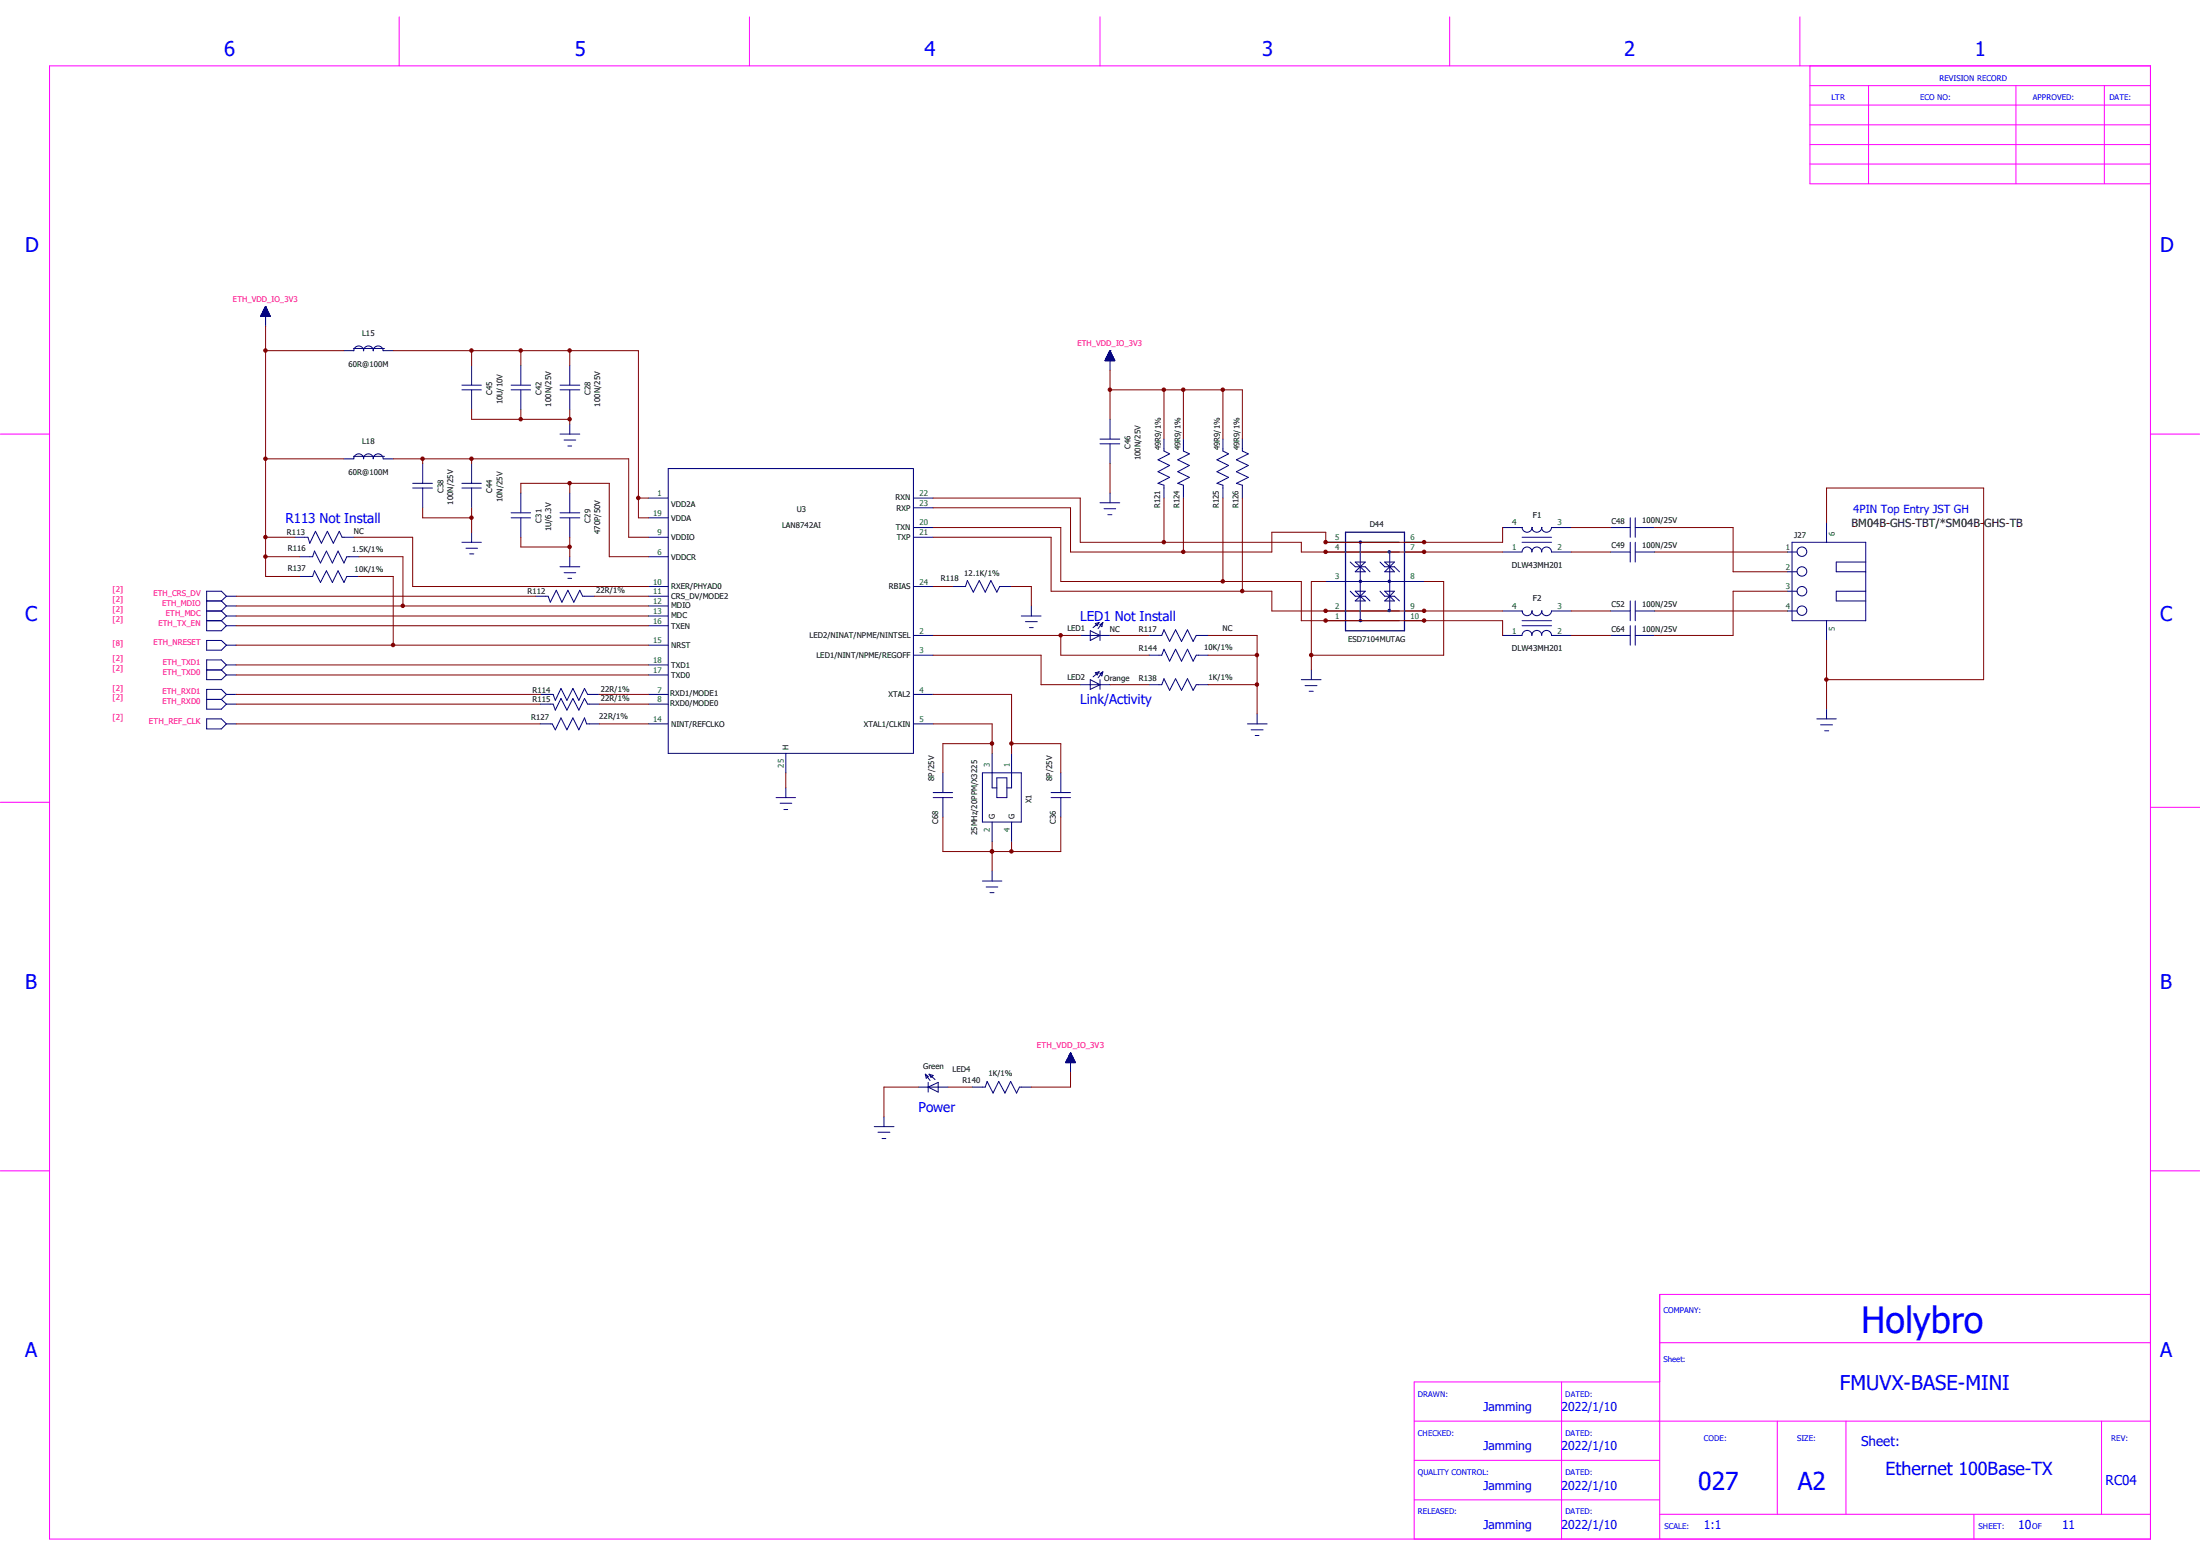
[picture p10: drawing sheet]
<svg xmlns="http://www.w3.org/2000/svg" width="297mm" height="210mm" viewBox="0 0 297 210" stroke-linecap="round" stroke-linejoin="round" font-family="sans-serif">
<g fill="none" stroke="#000080" stroke-width=".14">
<path d="M35.2 42.7h1.3M35.3 42.6h1.1M35.3 42.5h1.1v.2M35.3 42.4v.3M35.3 42.4h1.1M35.4 42.3h.9v.4M35.4 42.2h.9M35.4 42.2v.5M35.5 42.2h.7M35.5 42.1h.7v.6M35.5 42.1v.6M35.5 42.1h.7"/>
<path d="M35.5 42h.7M35.5 42v.7M35.6 42h.6v.7M35.6 42h.5M35.6 41.8h.5v.9M35.6 41.8h.4M35.6 41.7v1M35.7 41.7h.3v1M35.7 41.6v1.1M35.7 41.7h.3M35.7 41.6h.2M35.7 41.5v1.2"/>
<path d="M35.8 41.6h.1M35.8 41.5h.1v1.2M35.8 41.4v1.3M35.8 41.4h.1M35.9 41.4h.1M35.9 41.4v2.6M35.9 41.4l-.7 1.3h1.3M35.9 41.4l.6 1.3M35.9 41.6v1.1M36.1 41.9h-.5v.8M36.1 41.9v.8M36.3 42.3h-.9v.4"/>
<path d="M36.3 42.2v.5M36.4 42.5h-1.1v.2M36.4 42.5v.2M36.4 42.6h-1.2v.1M36.5 42.6v.1M46.4 47.3h1.4M47.7 47h4.2M49.1 47.3a.68 .68 0 0 0-.7-.6 .68 .68 0 0 0-.6 .6M50.4 47.3a.68 .68 0 0 0-.7-.6 .68 .68 0 0 0-.6 .6M53.1 47.3h-1.4a.68 .68 0 0 0-.6-.6 .68 .68 0 0 0-.7 .6M62.4 52.6h2.6M62.4 52h2.6"/>
<path d="M63.7 49.3v2.7M63.7 52.6v2.7M69 52.6h2.6M69 52h2.6M70.3 49.3v2.7M70.3 52.6v2.7M75.6 52.6h2.7M75.6 52h2.7M75.6 58.6h2.7M76.2 59.4h1.5M76.9 49.3v2.7M76.9 52.6v2.7"/>
<path d="M76.9 57.3v1.3M148.5 59.9h2.7M148.5 59.3h2.7M149.2 48.7v-.1h1.3v.1M149.2 48.6h1.3M149.3 48.5h1.1v.2M149.3 48.4h1.1v.3M149.3 48.3v.4M149.4 48.3h1M149.4 48.3h.9v.4M149.4 48.3v.4M149.4 48.2h.9"/>
<path d="M149.4 48.7v-.5h.9v.5M149.4 48.1h.8M149.5 48.1h.7v.6M149.5 48h.7v.7M149.6 47.9h.5v.8M149.6 47.8v.9M149.6 47.8h.5M149.6 47.8h.4v.9M149.7 47.7h.3v1M149.7 47.6v1.1M149.7 47.6h.3M149.7 47.5h.2v1.2"/>
<path d="M149.7 47.5v1.2M149.8 47.5h.1M149.8 47.5h.1v1.2M149.8 47.4v1.3M149.8 47.4h.1M149.9 47.3h.1M149.9 47.3v2.7M149.9 56.6v2.7M149.9 59.9v2.7M149.9 47.3l-.7 1.4h1.3M149.9 47.3l.6 1.4M150 47.7h-.4v1"/>
<path d="M150.1 47.9h-.6v.8M150.2 48h-.7v.7M150.4 48.5h-1.1v.2M157.1 59.3v1.6l.8 .4-1.6 .8 1.6 .7-1.6 .9 1.6 .7-1.6 .8 .8 .3v1.7M159.8 59.3v1.6l.8 .4-1.6 .8 1.6 .7-1.6 .9 1.6 .7-1.6 .8 .8 .3v1.7M165.1 59.3v1.6l.8 .4-1.6 .8 1.6 .7-1.6 .9 1.6 .7-1.6 .8 .8 .3v1.7M167.7 59.3v1.6l.8 .4-1.6 .8 1.6 .7-1.6 .9 1.6 .7-1.6 .8 .8 .3v1.7M39.8 72.5h1.8l.2 .8 .8-1.6 .8 1.6 .8-1.6 .8 1.6 .8-1.6 .4 .8h1.6M40.5 75.1h1.7l.3-.7 .8 1.6 .8-1.6 .8 1.6 .7-1.6 .8 1.6 .4-.9h1.6M40.5 77.8h1.7l.3-.8 .8 1.6 .8-1.6 .8 1.6 .7-1.6 .8 1.6 .4-.8h1.6M46.4 61.9h1.4M47.7 61.6h4.2"/>
<path d="M47.8 61.9a.66 .66 0 0 1 .6-.6 .66 .66 0 0 1 .7 .6M49.1 61.9a.66 .66 0 0 1 .6-.6 .66 .66 0 0 1 .7 .6M50.4 61.9a.68 .68 0 0 1 .7-.6 .68 .68 0 0 1 .6 .6h1.4M55.7 65.9h2.7M55.7 65.2h2.7M57.1 62.6v2.6M57.1 65.9v2.6M62.4 73.2h2.6M62.4 65.9h2.6M62.4 65.2h2.6M62.9 74h1.6M63.4 74.8h.6"/>
<path d="M63.7 62.6v2.6M63.7 65.9v2.6M63.7 71.8v1.4M69 69.9h2.6M69 69.2h2.6M70.3 66.5v2.7M70.3 69.9v2.6M75.6 69.9h2.7M75.6 69.2h2.7M75.6 76.5h2.7M76.2 77.3h1.5M76.7 60.2h.5"/>
<path d="M76.7 78.1h.5M76.9 66.5v2.7M76.9 69.9v2.6M76.9 75.1v1.4M87.5 69.9h2.7M87.5 72.5h2.7M87.5 75.1h2.7M87.5 79.2h2.7M87.5 67.2h2.7M90.2 63.2h33.1v38.5h-33.1zM123.3 72.5h2.7M123.3 79.2h2.7"/>
<path d="M123.3 71.2h2.7M123.3 67.2h2.7M123.3 68.5h2.7M128.6 79.2h1.7l.3-.8 .8 1.5 .8-1.5 .8 1.5 .8-1.5 .8 1.5 .4-.7h1.6M148.5 67.9h2.7M149.1 68.7h1.5M149.6 69.5h.5M149.9 66.5v1.4M179 73.2h9.9M179 74.5h9.9M179 78.5h13.3M182.3 79.8l.7 .7h1.3l.7 .6"/>
<path d="M182.3 75.9l.7 .6h1.3l.7 .7M183 75.9h1.3l-.7 .6zM183 77.2l.6-.7 .7 .7zM183 79.8h1.3l-.7 .7zM183.6 73.2v10.6M186.3 79.8l.6 .7h1.4l.6 .6M186.3 75.9l.6 .6h1.4l.6 .7M186.9 75.9l1.4 1.3h-1.4l1.4-1.3zM186.9 79.8h1.4l-1.4 1.3h1.4zM187.6 74.5v8M189.6 73.2h2.7M189.6 74.5h2.7"/>
<path d="M202.9 74.5h2.6M202.9 71.2h2.6M205.5 74.5a.66 .66 0 0 1 .7-.7 .66 .66 0 0 1 .6 .7M205.5 73.2h4M205.5 72.5h4M206.8 74.5a.68 .68 0 0 1 .7-.7 .68 .68 0 0 1 .7 .7M206.8 71.2a.68 .68 0 0 1-.6 .6 .68 .68 0 0 1-.7-.6M208.1 74.5a.68 .68 0 0 1 .7-.7 .68 .68 0 0 1 .7 .7h2.6M208.2 71.2a.68 .68 0 0 1-.7 .6 .68 .68 0 0 1-.7-.6h.1M209.5 71.2h2.6M209.5 71.2a.68 .68 0 0 1-.7 .6 .68 .68 0 0 1-.7-.6h.1M217.4 74.5h2.7"/>
<path d="M217.4 71.2h2.7M220.1 69.9v2.6M220.1 73.2v2.7M220.8 74.5h2.6M220.8 71.2h2.6M220.8 69.9v2.6M220.8 73.2v2.7M241.3 77.2h1.3M241.3 79.8h1.3M241.3 74.5h1.3M241.9 73.2h10v10.6h-10zM246.6 70.5v2.7"/>
<path d="M251.9 75.9h-4v1.3h4M251.9 79.8h-4v1.3h4M27.9 83.8h2M27.9 81.1h2M27.9 82.5h2M27.9 97h2l.7 .7-.7 .7h-2zM27.9 86.4h2l.7 .7-.7 .7h-2zM27.9 90.4h2M27.9 94.4h2M29.9 83.8l.7 .7M29.9 90.4l.7 .7M29.9 94.4l.7 .6"/>
<path d="M29.9 81.1l.7 .7M29.9 82.5l.7 .6M30.6 80.5l-.7-.7h-2v5.3h2l.7-.6M30.6 80.5h1.3M30.6 93.7h1.3M30.6 95h1.3M30.6 84.5h1.3M30.6 97.7h1.3M30.6 81.8h1.3M30.6 83.1h1.3M30.6 87.1h1.3M30.6 91.1h1.3"/>
<path d="M30.6 89.7h1.3M30.6 89.7l-.7-.6h-2v2.6h2l.7-.6M30.6 93.7l-.7-.7h-2v2.7h2l.7-.7M30.6 89.7l-.7 .7M30.6 80.5l-.7 .6M30.6 93.7l-.7 .7M30.6 81.8l-.7 .7M30.6 83.1l-.7 .7M72.3 80.5h1.7l.3 .8 .8-1.6 .8 1.6 .8-1.6 .8 1.6 .8-1.6 .4 .8h1.5M72.9 93.7h1.8l.3 .8 .7-1.6 .8 1.6 .8-1.6 .8 1.6 .8-1.6 .4 .8h1.6M72.9 95h1.8l.3 .8 .7-1.5 .8 1.5 .8-1.5 .8 1.5 .8-1.5 .4 .7h1.6M72.9 97.7h1.6l.5 .8 .7-1.6 .8 1.6 .8-1.6 .8 1.6 .8-1.6 .3 .8h1.7"/>
<path d="M87.5 80.5h2.7M87.5 93.7h2.7M87.5 95h2.7M87.5 84.5h2.7M87.5 97.7h2.7M87.5 81.8h2.7M87.5 83.1h2.7M87.5 87.1h2.7M87.5 91.1h2.7M87.5 89.7h2.7M123.3 93.7h2.7M123.3 85.8h2.7"/>
<path d="M123.3 97.7h2.7M123.3 88.4h2.7M137.9 83.1h2.6M138.4 83.9h1.6M139 84.7h.5M139.2 81.8v1.3M145.8 85.8h4.1M145.8 92.4h4.1M147.2 85.1l1.3 .7-1.3 .6zM147.2 91.7l1.3 .7-1.3 .6zM147.9 84.2l.5-.2-.3 .5zM147.9 90.8l.5-.1-.3 .4z"/>
<path d="M148.4 84l-.8 .7M148.4 90.7l-.8 .7M148.5 85.1v1.3M148.5 91.7v1.3M148.5 84.3l.4-.3-.1 .6zM148.5 90.9l.4-.2-.1 .5zM148.9 84l-.6 .8M148.9 90.7l-.6 .8M155.2 85.8h1.6l.3-.8 .8 1.6 .8-1.6 .8 1.6 .8-1.6 .8 1.6 .4-.8h1.6M155.2 92.4h1.6l.3-.8 .8 1.6 .8-1.6 .8 1.6 .8-1.6 .8 1.6 .4-.8h1.6M155.2 88.4h1.6l.3-.8 .8 1.6 .8-1.6 .8 1.6 .8-1.6 .8 1.6 .4-.8h1.6M168.4 97.7h2.7"/>
<path d="M168.9 98.5h1.6M169.5 99.3h.5M169.7 96.4v1.3M175.7 91.7h2.7M176.2 92.5h1.6M176.7 93.3h.6M177 90.4v1.3M179 83.8h9.9M179 82.5h9.9M183 81.1l.6-.6 .7 .6zM189.6 83.8h2.7M189.6 82.5h2.7"/>
<path d="M202.9 82.5h2.6M202.9 85.8h2.6M205.5 85.7a.66 .66 0 0 1 .7-.6 .66 .66 0 0 1 .6 .7M205.5 83.8h4M205.5 84.5h4M206.8 85.7a.68 .68 0 0 1 .7-.6 .68 .68 0 0 1 .7 .7M206.8 82.4a.68 .68 0 0 1-.6 .7 .68 .68 0 0 1-.7-.7v.1M208.1 85.7a.68 .68 0 0 1 .7-.6 .68 .68 0 0 1 .7 .7h2.6M208.2 82.4a.68 .68 0 0 1-.7 .7 .68 .68 0 0 1-.7-.7l.1 .1M212.1 82.5l-2.6-.1a.68 .68 0 0 1-.7 .7 .68 .68 0 0 1-.7-.7l.1 .1M217.4 82.5h2.7M217.4 85.8h2.7"/>
<path d="M220.1 81.1v2.7M220.1 84.5v2.6M220.8 82.5h2.6M220.8 85.8h2.6M220.8 81.1v2.7M220.8 84.5v2.6M241.3 82.5h1.3M245.3 97h2.6M245.8 97.8h1.6M246.3 98.6h.6M246.6 83.8v2.6M246.6 95.7v1.3"/>
<path d="M104.8 107.7h2.6M105.3 108.4h1.6M105.8 109.3h.5M106.1 101.7v2.6M106.1 106.3v1.4M126 107.7h2.6M126 107h2.6M127.3 104.3v2.7M127.3 107.7v2.6M132.6 104.3h5.3v6.7h-5.3zM132.6 118.9h2.7M133.1 119.7h1.6"/>
<path d="M133.9 101.7v4.6h.7M133.9 111v2.6M133.9 117.6v1.3M134.6 105h1.3v2.7h-1.3zM136.6 101.7v4.6h-.7M136.6 111v2.6M141.9 107.7h2.6M141.9 107h2.6M143.2 104.3v2.7M143.2 107.7v2.6M133.6 120.5h.6M118 152.1h2.7"/>
<path d="M118.5 152.8h1.6M119.1 153.7h.5M119.3 150.7v1.4M124 146.7h4M124.9 145l.7 .8M124.9 145l.4 .3-.2 .2zM125.3 146.7l1.4-.6v1.3zM125.3 146.1v1.3M125.4 145l.8 .7M125.4 145l.6 .2-.3 .2zM131.3 146.7h1.7l.3-.7 .8 1.5 .7-1.5 .9 1.5 .7-1.5 .8 1.5 .4-.8h1.6M143.9 143.3v.1"/>
<path d="M143.9 143.3h1.2M143.9 143.3h1.2v.1M144 143.3h1.1M144 143.2h1.1v.2M144 143.1v.3M144 143.1h1M144.1 143.1h.9M144.1 143.4v-.4h.9v.4M144.1 143h.8v.4M144.2 142.9h.7M144.2 142.8h.7M144.3 142.7h.5"/>
<path d="M144.3 142.6v.8M144.3 142.6h.5M144.3 142.5h.4v.9M144.3 142.5v.9M144.4 142.5h.3M144.4 142.4v1M144.4 142.4h.3M144.4 142.3h.2v1.1M144.5 142.2h.1M144.5 142.2h.1v1.2M144.5 142.2v1.2M144.5 142.1v2.6"/>
<path d="M144.5 142.1l.7 1.3h-1.4zM144.6 142.3h-.2v1.1M144.7 142.4v1M144.8 142.7h-.6v.7M144.8 142.6v.8M144.9 142.8h-.7v.6M144.9 142.7v.7M144.9 142.8v.6M144.9 142.9h-.8v.5M145.2 143.4h.1"/>
<circle cx="243.3" cy="74.5" r=".65"/>
<circle cx="243.3" cy="77.1" r=".65"/>
<circle cx="243.3" cy="79.8" r=".65"/>
<circle cx="243.3" cy="82.4" r=".65"/>
</g>
<path d="M181.7 71.8h7.9v13.3h-7.9z" fill="none" stroke="#000080" stroke-width=".17"/>
<g fill="none" stroke="#000080" stroke-width=".25">
<circle cx="183.7" cy="78.5" r=".11"/>
<circle cx="183.7" cy="73.2" r=".11"/>
<circle cx="187.6" cy="78.5" r=".11"/>
<circle cx="187.6" cy="74.5" r=".11"/>
<circle cx="183.7" cy="83.8" r=".11"/>
<circle cx="187.6" cy="82.4" r=".11"/>
</g>
<g fill="none" stroke="#800000" stroke-width=".14">
<path d="M35.9 47.3h10.5M35.9 44v33.8h4.6M53.1 47.3h33.1v22.6h1.3M63.7 47.3v2M63.7 55.3v1.3h13.2M70.3 47.3v2M70.3 55.3v1.3M76.9 47.3v2M76.9 55.3v2M149.9 50v6.6M149.9 52.6h17.8v6.7M157.1 52.6v6.7"/>
<path d="M159.8 52.6v6.7M165.1 52.6v6.7M35.9 75.1h.1M35.9 72.5h.1M35.9 75.1h4.6M35.9 72.5h3.9M35.9 61.9h10.5M47.8 72.5h7.9v6.7h31.8M48.4 75.1h6v6.7M48.4 77.8h4.7v9.3M53.1 61.9h31.8v10.6h2.6M57.1 68.5v1.4h6.6"/>
<path d="M57.1 61.9v.7M63.7 61.9v.7M63.7 68.5v3.3M70.3 66.5v-1.3h12v9.9h5.2M70.3 72.5v1.3h6.6M76.9 65.2v1.3M76.9 72.5v2.6M86.2 67.2h1.3M126 68.5h18.5v6h27.2v-2.7h7.3v1.4M126 67.2h19.8v6h29.9v1.3h27.2M126 71.2h17.2v7.3h32.5v5.3h27.2v2M126 79.2h2.6"/>
<path d="M126 72.5h15.9v7.3h29.8v2.7h31.2M136.6 79.2h2.6v2.6M149.9 62.6v3.9M157.1 67.2v6M159.8 67.2v7.3M165.1 67.2v11.3M167.7 67.2v12.6M179 73.2h.1M179 74.5h.1M179 78.5h-2v11.9M192.3 74.5h.1M192.3 73.2h.1"/>
<path d="M192.3 78.5h2.6v9.9h-17.9M202.9 71.2v2h-23.9M212.1 71.2h5.3M212.1 74.5h5.3M223.4 71.2h10.6v6h7.3M223.4 74.5h17.9M241.3 79.8h-7.3v6h-10.6M246.6 70.5v-4.6h21.2v25.8h-21.2M31.9 84.5h55.6M31.9 89.7h55.6M31.9 91.1h55.6M31.9 80.5h40.4"/>
<path d="M31.9 93.7h41M31.9 95h41M31.9 87.1h55.6M31.9 81.8h55.6M31.9 83.1h55.6M31.9 97.7h41M80.2 80.5h7.3M80.9 93.7h6.6M80.9 95h6.6M80.9 97.7h6.6M126 93.7h10.6v8M126 88.4h14.5v4h5.3"/>
<path d="M126 97.7h7.9v4M126 85.8h19.8M143.2 85.8v2.6h12M149.9 92.4h5.3M149.9 85.8h5.3M163.1 88.4h6.6M163.1 92.4h6.6M163.1 85.8h6.6v10.6M179 82.5h.1M179 83.8h.1M192.3 82.5h.1M192.3 83.8h.1"/>
<path d="M212.1 85.8h5.3M212.1 82.5h5.3M223.4 82.5h17.9M246.6 86.4v9.3M106.1 104.3v2M127.3 110.3v4.6h15.9v-4.6M133.9 114.9h.1M133.9 100.4h-6.6v3.9M133.9 113.6v4M136.6 100.4h6.6v3.9M136.6 113.6v1.3M124 146.7h-4.7v4"/>
<path d="M128 146.7h3.3M144.5 144.7v2h-5.3"/>
</g>
<g fill="#800000" stroke="#800000" stroke-width=".14">
<circle cx="246.6" cy="91.7" r=".23"/>
<circle cx="76.9" cy="47.3" r=".23"/>
<circle cx="70.3" cy="47.3" r=".23"/>
<circle cx="76.9" cy="65.2" r=".23"/>
<circle cx="76.9" cy="73.8" r=".23"/>
<circle cx="63.6" cy="47.3" r=".23"/>
<circle cx="157.1" cy="52.6" r=".23"/>
<circle cx="159.7" cy="52.6" r=".23"/>
<circle cx="165.1" cy="52.6" r=".23"/>
<circle cx="149.8" cy="52.6" r=".23"/>
<circle cx="177" cy="88.4" r=".23"/>
<circle cx="169.7" cy="92.4" r=".23"/>
<circle cx="169.7" cy="88.4" r=".23"/>
<circle cx="143.2" cy="85.7" r=".23"/>
<circle cx="133.9" cy="114.9" r=".23"/>
<circle cx="136.5" cy="114.9" r=".23"/>
<circle cx="133.9" cy="100.4" r=".23"/>
<circle cx="136.5" cy="100.4" r=".23"/>
<circle cx="35.8" cy="47.3" r=".23"/>
<circle cx="35.8" cy="72.5" r=".23"/>
<circle cx="35.8" cy="75.1" r=".23"/>
<circle cx="53.1" cy="87.1" r=".23"/>
<circle cx="86.2" cy="67.2" r=".23"/>
<circle cx="63.6" cy="61.9" r=".23"/>
<circle cx="35.8" cy="61.9" r=".23"/>
<circle cx="57" cy="61.9" r=".23"/>
<circle cx="63.6" cy="69.9" r=".23"/>
<circle cx="54.4" cy="81.8" r=".23"/>
<circle cx="70.3" cy="56.6" r=".23"/>
<circle cx="76.9" cy="56.6" r=".23"/>
<circle cx="157.1" cy="73.2" r=".23"/>
<circle cx="179" cy="74.5" r=".23"/>
<circle cx="159.7" cy="74.5" r=".23"/>
<circle cx="179" cy="73.2" r=".23"/>
<circle cx="165.1" cy="78.5" r=".23"/>
<circle cx="179" cy="83.8" r=".23"/>
<circle cx="179" cy="82.4" r=".23"/>
<circle cx="167.7" cy="79.8" r=".23"/>
<circle cx="192.3" cy="82.4" r=".23"/>
<circle cx="192.3" cy="83.8" r=".23"/>
<circle cx="192.3" cy="74.5" r=".23"/>
<circle cx="192.3" cy="73.2" r=".23"/>
</g>
<g fill="none" stroke="#f0f" stroke-width=".14">
<path d="M6.7 8.9h283.6v198.8h-283.6zM53.9 2.3v6.6M101.2 2.3v6.6M148.5 2.3v6.6M195.7 2.3v6.6M243 2.3v6.6M244.3 8.9v15.9h46M244.3 16.8h46M244.3 11.6h46M244.3 14.2h46M244.3 19.5h46M252.3 11.6v13.2"/>
<path d="M272.2 11.6v13.2M284.1 11.6v13.2M244.3 22.1h46M0 58.6h6.7M290.3 58.6h6.7M0 108.3h6.7M290.3 109h6.7M0 158h6.7M290.3 158h6.7M290.3 174.7h-66.2v33M190.9 191.8h99.4M190.9 197.1h33.2"/>
<path d="M210.8 186.5v21.2M224.1 181.2h66.2M224.1 186.5h-33.2v21.2M239.9 191.8v12.6M249.2 191.8v12.6M283.7 191.8v12.6M190.9 202.4h33.2M224.1 204.4h66.2M266.5 204.4v3.3"/>
</g>
<text font-size="4.9" fill="#00f" x="251.2" y="179.9">Holybro</text>
<g font-size="3.3" fill="#00f">
<text x="229.3" y="201">027</text>
<text x="242.7" y="201">A2</text>
</g>
<g font-size="2.7" fill="#00f">
<text x="30.3" y="7.6">6</text>
<text x="77.6" y="7.6">5</text>
<text x="124.8" y="7.6">4</text>
<text x="170.4" y="7.6">3</text>
<text x="219.3" y="7.6">2</text>
<text x="266.6" y="7.6">1</text>
<text x="3.4" y="34.1">D</text>
<text x="291.6" y="34.1">D</text>
<text x="3.4" y="83.8">C</text>
<text x="291.6" y="83.8">C</text>
<text x="3.4" y="133.5">B</text>
<text x="291.6" y="133.5">B</text>
<text x="3.4" y="183.2">A</text>
<text x="291.6" y="183.2">A</text>
<text x="248.4" y="187.6">FMUVX-BASE-MINI</text>
</g>
<text font-size="2.4" fill="#00f" x="254.6" y="199.1">Ethernet 100Base-TX</text>
<g font-size="1.8" fill="#00f">
<text x="38.5" y="70.5">R113 Not Install</text>
<text x="145.8" y="83.8">LED1 Not Install</text>
<text x="145.8" y="95">Link/Activity</text>
<text x="124" y="150.1">Power</text>
<text x="251.2" y="195.1">Sheet:</text>
<text x="284.3" y="200.4">RC04</text>
</g>
<g font-size="1.6" fill="#00f">
<text x="200.3" y="190.5">Jamming</text>
<text x="210.8" y="190.5">2022/1/10</text>
<text x="200.3" y="195.7">Jamming</text>
<text x="210.8" y="195.7">2022/1/10</text>
<text x="200.3" y="201.1">Jamming</text>
<text x="210.8" y="201.1">2022/1/10</text>
<text x="200.3" y="206.4">Jamming</text>
<text x="210.8" y="206.4">2022/1/10</text>
<text x="230" y="206.4">1:1</text>
<text x="272.5" y="206.4">10</text>
<text x="278.4" y="206.4">11</text>
</g>
<text font-size="1.5" x="250" y="71.1">BM04B-GHS-TBT/*SM04B-GHS-TB</text>
<text font-size="1.5" fill="#00f" x="250.2" y="69.2">4PIN Top Entry JST GH</text>
<g font-size="1.1" fill="#00f">
<text x="261.8" y="10.9">REVISION RECORD</text>
<text x="247.3" y="13.5">LTR</text>
<text x="259.2" y="13.5">ECO NO:</text>
<text x="274.4" y="13.5">APPROVED:</text>
<text x="284.8" y="13.5">DATE:</text>
<text x="224.6" y="177.2">COMPANY:</text>
<text x="224.6" y="183.9">Sheet:</text>
<text x="191.4" y="188.5">DRAWN:</text>
<text x="211.3" y="188.5">DATED:</text>
<text x="191.4" y="193.8">CHECKED:</text>
<text x="211.3" y="193.8">DATED:</text>
<text x="230" y="194.5">CODE:</text>
<text x="242.6" y="194.5">SIZE:</text>
<text x="285" y="194.5">REV:</text>
<text x="191.4" y="199.1">QUALITY CONTROL:</text>
<text x="211.3" y="199.1">DATED:</text>
<text x="191.4" y="204.4">RELEASED:</text>
<text x="211.3" y="204.4">DATED:</text>
<text x="224.7" y="206.4">SCALE:</text>
<text x="267.1" y="206.4">SHEET:</text>
<text x="274.4" y="206.4">OF</text>
</g>
<g font-size="1.1" fill="#ff0080">
<text x="31.5" y="40.7">ETH_VDD_IO_3V3</text>
<text x="145.5" y="46.7">ETH_VDD_IO_3V3</text>
<text x="15.2" y="83.9">[2]</text>
<text x="15.2" y="80">[2]</text>
<text x="15.2" y="81.3">[2]</text>
<text x="15.2" y="82.6">[2]</text>
<text x="20.7" y="80.5">ETH_CRS_DV</text>
<text x="21.9" y="81.8">ETH_MDIO</text>
<text x="22.4" y="83.1">ETH_MDC</text>
<text x="15.2" y="89.2">[2]</text>
<text x="15.2" y="87.2">[8]</text>
<text x="20.7" y="87.1">ETH_NRESET</text>
<text x="21.4" y="84.5">ETH_TX_EN</text>
<text x="22" y="89.7">ETH_TXD1</text>
<text x="15.2" y="90.6">[2]</text>
<text x="15.2" y="93.2">[2]</text>
<text x="15.2" y="94.5">[2]</text>
<text x="21.9" y="93.7">ETH_RXD1</text>
<text x="21.9" y="95">ETH_RXD0</text>
<text x="22" y="91.1">ETH_TXD0</text>
<text x="15.2" y="97.2">[2]</text>
<text x="20.1" y="97.7">ETH_REF_CLK</text>
<text x="140" y="141.4">ETH_VDD_IO_3V3</text>
</g>
<g font-size="1.1">
<text x="48.9" y="45.3">L15</text>
<text x="47" y="49.5">60R@100M</text>
<text x="66.5" y="53.3" transform="rotate(-90 66.5 53.3)">C45</text>
<text x="73.1" y="53.3" transform="rotate(-90 73.1 53.3)">C42</text>
<text x="79.7" y="53.3" transform="rotate(-90 79.7 53.3)">C28</text>
<text x="48.9" y="59.9">L18</text>
<text x="67.8" y="54.6" transform="rotate(-90 67.8 54.6)">10U/10V</text>
<text x="74.4" y="54.9" transform="rotate(-90 74.4 54.9)">100N/25V</text>
<text x="81" y="54.9" transform="rotate(-90 81 54.9)">100N/25V</text>
<text x="47" y="64.1">60R@100M</text>
<text x="152.6" y="60.6" transform="rotate(-90 152.6 60.6)">C46</text>
<text x="154" y="62.1" transform="rotate(-90 154 62.1)">100N/25V</text>
<text x="156.7" y="60.8" transform="rotate(-90 156.7 60.8)">49R9/1%</text>
<text x="159.4" y="60.8" transform="rotate(-90 159.4 60.8)">49R9/1%</text>
<text x="164.7" y="60.8" transform="rotate(-90 164.7 60.8)">49R9/1%</text>
<text x="167.3" y="60.8" transform="rotate(-90 167.3 60.8)">49R9/1%</text>
<text x="59.9" y="66.6" transform="rotate(-90 59.9 66.6)">C38</text>
<text x="61.2" y="68.1" transform="rotate(-90 61.2 68.1)">100N/25V</text>
<text x="66.5" y="66.6" transform="rotate(-90 66.5 66.6)">C44</text>
<text x="67.8" y="67.8" transform="rotate(-90 67.8 67.8)">10N/25V</text>
<text x="73.1" y="70.5" transform="rotate(-90 73.1 70.5)">C31</text>
<text x="74.4" y="71.7" transform="rotate(-90 74.4 71.7)">1U/6.3V</text>
<text x="79.7" y="70.5" transform="rotate(-90 79.7 70.5)">C29</text>
<text x="90.6" y="68.4">VDD2A</text>
<text x="90.6" y="70.3">VDDA</text>
<text x="105.6" y="71.2">LAN8742AI</text>
<text x="107.6" y="69">U3</text>
<text x="120.9" y="67.5">RXN</text>
<text x="120.9" y="71.6">TXN</text>
<text x="121" y="68.9">RXP</text>
<text x="156.6" y="68.6" transform="rotate(-90 156.6 68.6)">R121</text>
<text x="159.3" y="68.6" transform="rotate(-90 159.3 68.6)">R124</text>
<text x="164.6" y="68.6" transform="rotate(-90 164.6 68.6)">R125</text>
<text x="167.2" y="68.6" transform="rotate(-90 167.2 68.6)">R126</text>
<text x="184.9" y="71.1">D44</text>
<text x="206.9" y="69.9">F1</text>
<text x="217.6" y="70.7">C48</text>
<text x="221.7" y="70.7">100N/25V</text>
<text x="38.7" y="72.3">R113</text>
<text x="38.9" y="74.4">R116</text>
<text x="38.9" y="77">R137</text>
<text x="47.5" y="74.5">1.5K/1%</text>
<text x="47.8" y="72">NC</text>
<text x="47.9" y="77.2">10K/1%</text>
<text x="81" y="72.1" transform="rotate(-90 81 72.1)">470P/50V</text>
<text x="90.6" y="75.5">VDDCR</text>
<text x="90.6" y="72.9">VDDIO</text>
<text x="121.1" y="72.9">TXP</text>
<text x="130.2" y="77.7">12.1K/1%</text>
<text x="204.1" y="76.7">DLW43MH201</text>
<text x="217.6" y="74">C49</text>
<text x="221.7" y="74">100N/25V</text>
<text x="242.2" y="72.6">J27</text>
<text x="71.2" y="80.2">R112</text>
<text x="80.5" y="80.1">22R/1%</text>
<text x="90.6" y="79.5">RXER/PHYAD0</text>
<text x="90.6" y="80.9">CRS_DV/MODE2</text>
<text x="90.6" y="82">MDIO</text>
<text x="90.6" y="83.4">MDC</text>
<text x="120" y="79.5">RBIAS</text>
<text x="127" y="78.4">R118</text>
<text x="206.9" y="81.1">F2</text>
<text x="217.6" y="81.9">C52</text>
<text x="221.7" y="82">100N/25V</text>
<text x="90.6" y="87.5">NRST</text>
<text x="90.6" y="84.8">TXEN</text>
<text x="109.3" y="86.1">LED2/NINAT/NPME/NINTSEL</text>
<text x="110.2" y="88.8">LED1/NINT/NPME/REGOFF</text>
<text x="144.1" y="85.1">LED1</text>
<text x="149.8" y="85.3">NC</text>
<text x="153.8" y="85.3">R117</text>
<text x="153.8" y="87.9">R144</text>
<text x="162.6" y="87.8">10K/1%</text>
<text x="165.1" y="85.1">NC</text>
<text x="182" y="86.7">ESD7104MUTAG</text>
<text x="204.1" y="87.9">DLW43MH201</text>
<text x="217.6" y="85.3">C64</text>
<text x="221.7" y="85.3">100N/25V</text>
<text x="71.9" y="93.5">R114</text>
<text x="71.9" y="94.8">R115</text>
<text x="81.1" y="93.3">22R/1%</text>
<text x="81.1" y="94.7">22R/1%</text>
<text x="90.5" y="94">RXD1/MODE1</text>
<text x="90.5" y="95.3">RXD0/MODE0</text>
<text x="90.6" y="91.5">TXD0</text>
<text x="90.6" y="90.1">TXD1</text>
<text x="119.9" y="94.1">XTAL2</text>
<text x="144.1" y="91.7">LED2</text>
<text x="149.1" y="91.9">Orange</text>
<text x="153.8" y="91.9">R138</text>
<text x="163.2" y="91.7">1K/1%</text>
<text x="71.7" y="97.2">R127</text>
<text x="80.9" y="97">22R/1%</text>
<text x="90.6" y="98.1">NINT/REFCLKO</text>
<text x="106.5" y="101.3" transform="rotate(-90 106.5 101.3)">H</text>
<text x="116.6" y="98.1">XTAL1/CLKIN</text>
<text x="126.1" y="105.4" transform="rotate(-90 126.1 105.4)">8P/25V</text>
<text x="142" y="105.4" transform="rotate(-90 142 105.4)">8P/25V</text>
<text x="126.7" y="111.2" transform="rotate(-90 126.7 111.2)">C68</text>
<text x="131.9" y="112.7" transform="rotate(-90 131.9 112.7)">25MHz/20PPM/X3225</text>
<text x="134.3" y="110.6" transform="rotate(-90 134.3 110.6)">G</text>
<text x="136.9" y="110.6" transform="rotate(-90 136.9 110.6)">G</text>
<text x="139.2" y="108.4" transform="rotate(-90 139.2 108.4)">X1</text>
<text x="142.5" y="111.2" transform="rotate(-90 142.5 111.2)">C36</text>
<text x="124.6" y="144.2">Green</text>
<text x="128.6" y="144.7">LED4</text>
<text x="129.9" y="146.2">R140</text>
<text x="133.4" y="145.3">1K/1%</text>
</g>
<g font-size="1.1" fill="#008000">
<text x="88.2" y="69.6">19</text>
<text x="88.8" y="67">1</text>
<text x="124.1" y="68.3">23</text>
<text x="124.1" y="67">22</text>
<text x="124.1" y="70.9">20</text>
<text x="204.1" y="70.9">4</text>
<text x="210.3" y="70.9">3</text>
<text x="88.8" y="74.9">6</text>
<text x="88.8" y="72.3">9</text>
<text x="124.1" y="72.3">21</text>
<text x="180.3" y="74.3">4</text>
<text x="180.3" y="72.9">5</text>
<text x="190.4" y="72.9">6</text>
<text x="190.4" y="74.3">7</text>
<text x="204.1" y="74.3">1</text>
<text x="210.3" y="74.3">2</text>
<text x="241.1" y="74.3">1</text>
<text x="241.1" y="76.9">2</text>
<text x="247.7" y="72.4" transform="rotate(-90 247.7 72.4)">6</text>
<text x="88.2" y="78.9">10</text>
<text x="88.2" y="80.2">11</text>
<text x="88.2" y="81.5">12</text>
<text x="88.2" y="82.8">13</text>
<text x="124.1" y="78.9">24</text>
<text x="180.3" y="83.5">1</text>
<text x="180.3" y="82.2">2</text>
<text x="180.3" y="78.2">3</text>
<text x="190.4" y="78.2">8</text>
<text x="190.4" y="82.2">9</text>
<text x="190.4" y="83.5">10</text>
<text x="204.1" y="82.2">4</text>
<text x="210.3" y="82.2">3</text>
<text x="241.1" y="79.5">3</text>
<text x="241.1" y="82.2">4</text>
<text x="88.2" y="86.8">15</text>
<text x="88.2" y="84.2">16</text>
<text x="88.2" y="89.5">18</text>
<text x="124.1" y="85.5">2</text>
<text x="124.1" y="88.2">3</text>
<text x="204.1" y="85.5">1</text>
<text x="210.3" y="85.5">2</text>
<text x="247.7" y="85.2" transform="rotate(-90 247.7 85.2)">5</text>
<text x="88.2" y="90.8">17</text>
<text x="88.8" y="93.5">7</text>
<text x="88.8" y="94.8">8</text>
<text x="124.1" y="93.5">4</text>
<text x="88.2" y="97.5">14</text>
<text x="124.1" y="97.5">5</text>
<text x="105.8" y="103.6" transform="rotate(-90 105.8 103.6)">25</text>
<text x="133.6" y="103.6" transform="rotate(-90 133.6 103.6)">3</text>
<text x="136.3" y="103.6" transform="rotate(-90 136.3 103.6)">1</text>
<text x="133.6" y="112.4" transform="rotate(-90 133.6 112.4)">2</text>
<text x="136.3" y="112.4" transform="rotate(-90 136.3 112.4)">4</text>
</g>
</svg>
